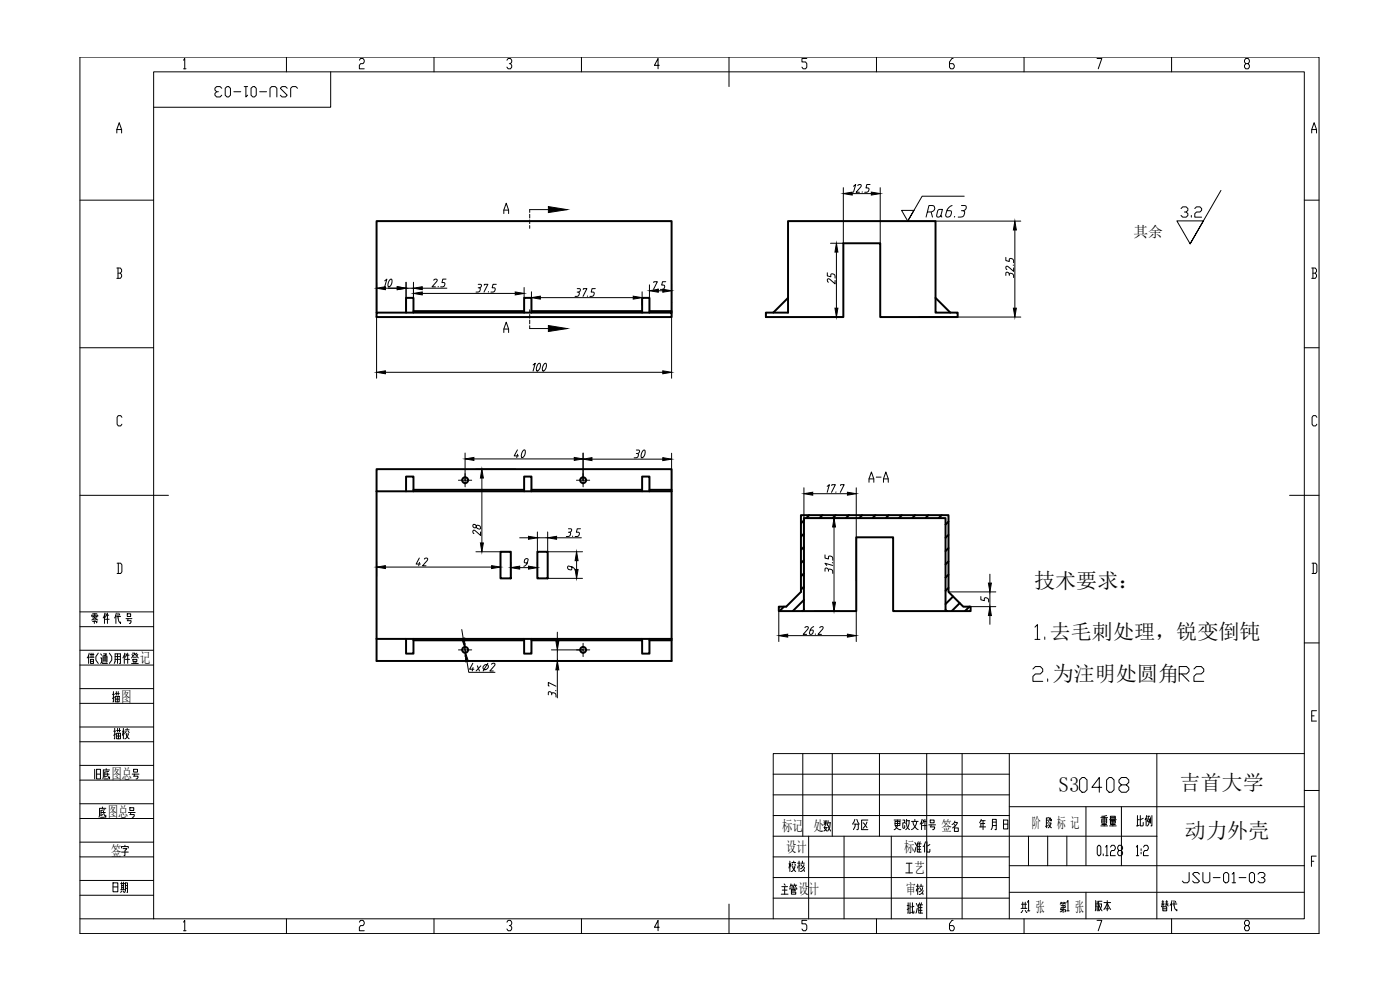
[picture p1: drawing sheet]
<svg xmlns="http://www.w3.org/2000/svg" width="420mm" height="297mm" viewBox="0 0 420 297" stroke-linecap="round" stroke-linejoin="round" font-family="sans-serif">
<!-- layer: 5 -->
<g fill="none" stroke="#000" stroke-width=".3">
<path d="M86 17.1v4.5M130.2 17.1v4.5M174.5 17.1v4.5M218.8 17.1v8.9M263 17.1v4.5M307.3 17.1v4.5M351.6 17.1v4.5M99.2 21.6v10.6h-53.1M24 60.1h22.1M391.4 60.1h4.5M24 104.3h22.1M391.4 104.3h4.5"/>
<path d="M24 148.6h26.6M387 148.6h8.9M391.4 192.9h4.5M391.4 226.1h-159.3v49.6M391.4 237.2h4.5M24 275.7h367.4v-254.1h-345.3v254.1M86 275.7v4.4M130.2 275.7v4.4M174.5 275.7v4.4M218.8 271.3v8.8M263 275.7v4.4M307.3 275.7v4.4"/>
<path d="M351.6 275.7v4.4"/>
</g>
<!-- layer: 9 -->
<path d="M24 17.1h371.9v263h-371.9z" fill="none" stroke="#000" stroke-width=".3"/>
<!-- layer: 10 -->
<g fill="none" stroke="#000" stroke-width=".3">
<path d="M55.1 18.1l.3-.5v3M107.9 18.1l.3-.5h.8l.3 .5v.5l-.3 .5h-.8l-.3 .5v1h1.4M152.1 18.1l.4-.5h.7l.4 .5v.5l-.4 .5h-.3M153.2 19.1l.4 .5v.5l-.4 .5h-.7l-.4-.5M197.9 19.6h-1.5l1.1-2v3M242.1 17.6h-1.4v1h1.1l.3 .5v1l-.3 .5h-.8l-.3-.5M286 17.6h-.3l-.7 1v1.5l.3 .5h.7l.4-.5v-.5l-.4-.5h-1M329.2 17.6h1.5l-1.1 3M373.9 19.1l-.4-.5v-.5l.4-.5h.7l.4 .5v.5l-.4 .5h-.7l-.4 .5v.5l.4 .5h.7l.4-.5v-.5l-.4-.5M35.1 39.9v-1l.7-2.1 .7 2.1v1M35.1 38.9h1.4M55.1 20.6h.7"/>
<path d="M393.7 39.9v-1l.7-2.1 .7 2.1v1M393.7 38.9h1.4M35.1 80.4h1l.4 .5v.6l-.4 .5M35.4 82h.7l.4 .5v.5l-.4 .5h-1M35.4 80.4v3.1M393.7 80.4h1l.4 .5v.6l-.4 .5M394 82h.7l.4 .5v.5l-.4 .5h-1M394 80.4v3.1M36.6 125.2l-.4-.5h-.7l-.4 .5v2.1l.4 .5h.7l.4-.5M395.2 125.2l-.3-.5h-.8l-.3 .5v2.1l.3 .5h.8l.3-.5M139.6 142.1v2h-2M141.6 144.1h-2v2"/>
<path d="M175 142.1v2h-2M177 144.1h-2v2M35.1 169h1.1l.4 .5v2.1l-.4 .5h-1.1M35.5 169v3.1M393.8 169h1.1l.3 .5v2.1l-.3 .5h-1.1M394.1 169v3.1M24 199.5h22.1M24 195.1h22.1M24 188h22.1M24 183.6h22.1M26.6 196.6v2.5M26.7 196l-.5 1.4"/>
<path d="M26.9 197.2h1.3M27 196.4h1.2M27.2 197.8h.9v1.3h-.9zM27.2 198.4h.9M27.3 196v1.2M27.5 186l.6-.2 .3-.6 .4 .6 .5 .2M27.5 185v-.4h1.8v.4M27.8 186.4h1.3l-.2 .4M27.8 185.4h.3M27.8 185h.4M27.8 184.2h1.3M27.9 196v1.2"/>
<path d="M28.2 186h.5M28.3 186.4v.7M28.4 184.2v1M28.7 185h.4M28.8 185.4h.3M29.5 196l-.7 1v1l.7 1.1M30.2 197.4h.3v1.3l-.3 .4M30.2 196.2l.3 .4M30.5 198.7l.3 .4h1.4M30.9 198.7v-1.9h1.2l-.2 1.9M30.9 197.4h1.2M30.9 198h1.2"/>
<path d="M31.1 196.2h.8l-.4 .6v1.9M31.4 184.6v2.5M31.4 196.6l.1 .2M31.5 183.9l-.5 1.5M31.6 185.8h1.2M31.9 184.6l-.3 .6M31.9 184.2v.4h.7M32.2 183.9v3.2M32.8 196l.7 1v1l-.7 1.1M34.3 199.1l.3-.7v-2.2h1.5v2.9h-.2M34.6 197.8h1.5M34.6 197h1.5"/>
<path d="M34.8 184.6v2.5M34.9 183.9l-.5 1.5M35 185h1.2M35.3 196.2v2.9M35.4 183.9l.3 2.5 .5 .7v-.5M35.8 184.2l.1 .4M37.3 196.6v2.5M37.5 196l-.6 1.4M37.6 197.8h1.3M37.8 185.6h1.8M37.9 196.6l-.3 .6M37.9 196.2v.4h.8"/>
<path d="M38.2 184.2h1v.8h-1zM38.2 186.2h1.1l-.2 .9h-.3M38.3 196v3.1M38.4 185.6l-.1 .6M39.5 199.1h2M39.6 196.4l.3 .4M39.8 196h.7v.2l-1 1.2M39.9 197.8h1.2v.6h-1.2zM40.1 197.2h.8M40.2 198.4v.7M40.5 196.2l1 1.2M40.8 198.4v.7"/>
<path d="M41.1 196l-.3 .4M41.3 196.4l-.2 .4M139.6 193v2h-2M141.6 195h-2v2M175 193v2h-2M177 195h-2v2M24 211h22.1M24 206.6h22.1M24 218.1h22.1M393.7 214.8h.7M395.1 213.2h-1.4v3.2h1.4M24 222.6h22.1"/>
<path d="M24 234.1h22.1M24 229.6h22.1M232.1 232.3h70.8M232.1 238.5h70.8M240.9 226.1v24.8M249.8 226.1v24.8M263.9 226.1v24.8M278.1 226.1v49.6M288.7 226.1v49.6M302.9 226.1v49.6M347.2 226.1v49.6M24 245.6h22.1"/>
<path d="M24 241.2h22.1M24 257.1h22.1M24 252.7h22.1M36.5 254.4v-.4h2v.4M36.5 255.7h2M36.9 254.6h1.2l-.6 .7v1.4h-.3M37.5 253.6v.4M232.1 257.1h70.8M232.1 244.7h70.8M232.1 250.9h115.1M242.7 250.9v24.8M247.3 246.9h.8"/>
<path d="M247.3 248.3h1M247.3 246.2l.1 .3M247.6 247.9l-.2 .6 .7 .9M247.7 246.2v1.5M248 247.3l-.3-.4-.4 .6M248 248.3l-.2 .6-.5 .5M248.1 246.2l-.1 .3M248.6 247.7l.7 1.7M248.6 246.9h.7M248.6 246.2l-.3 1.5M249.2 246.9l-.2 1.4-.6 1.1M253.3 250.9v24.8"/>
<path d="M267.5 250.9v24.8M286.4 246.8h.9v.2l-.6 .8-.8 .6M286.4 248.4h1.2v1.1h-1.2zM286.4 247.4l.3 .4M286.6 246.3l-.4 .9-.5 .2M294 248.1h1.8M294.4 246.2h1.3M294.5 245.8l-.5 1.1M295 246.2v2.7M295.5 247.1h-1.1v1M297.5 248.9l.3-1v-2.1h1.2v3.1h-.4M297.8 246.7h1.2"/>
<path d="M297.8 247.7h1.2M301.2 246h1.3v2.7h-1.3zM301.2 247.3h1.3M302.9 242h88.5M302.9 259.7h88.5M314 246.1h.5M314 246.9h.5M314.5 247.7l-.7 .2M314.7 245.3l-.7 .2v2.9M314.8 246.9h.6v.2l-.3 .8-.6 .5M314.8 247.3l.8 1.1M315.6 245.9v.4h-.3v-.8h-.4l-.2 1"/>
<path d="M325.9 242v17.7M329.7 253.6h.3l.4 .6v2l-.4 .5h-.3l-.4-.5v-2zM331.1 256.2v.5M331.8 254.2l.4-.6v3.1M331.8 256.7h.8M333.3 254.2l.3-.6h.8l.3 .6v.5l-.3 .5h-.8l-.3 .5v1h1.4M335.8 255.2l-.4-.5v-.5l.4-.6h.7l.4 .6v.5l-.4 .5h-.7l-.4 .5v.5l.4 .5h.7l.4-.5v-.5l-.4-.5M336.6 242v17.7M341 254.2l.4-.6v3.1M341 256.7h.7M342.5 254.7v.5M342.5 255.7v.5"/>
<path d="M343.2 254.2l.3-.6h.8l.3 .6v.5l-.3 .5h-.8l-.3 .5v1h1.4M393.6 258.4h.7M395 256.9h-1.4v3.1M24 264.2h22.1M24 268.6h22.1M55.1 276.7l.3-.6v3.2M55.1 279.3h.7M107.9 276.7l.3-.6h.8l.3 .6v.5l-.3 .5h-.8l-.3 .5v1.1h1.4M152.1 276.7l.4-.6h.7l.4 .6v.5l-.4 .5h-.3M153.2 277.7l.4 .5v.5l-.4 .6h-.7l-.4-.6M197.9 278.2h-1.5l1.1-2.1v3.2M232.1 263.3h70.8"/>
<path d="M232.1 269.5h70.8M234.5 268.3h2M234.6 266h1.8M234.8 267.1h1.4M235.3 265.2l.3 .4M235.5 266v2.3M237.1 266.9v-.4h2v.4M237.4 265.2l-.3 .8M237.4 265.6h.5M237.5 267.3h1.2v-.4h-1.2v1.4h1.3v-.6h-1.3M237.7 265.6l.1 .4M238.1 266.2v.3"/>
<path d="M238.4 265.2l-.3 .8M238.4 265.6h.7M238.7 265.6l.1 .4M242.1 276.1h-1.4v1.1h1.1l.3 .5v1l-.3 .6h-.8l-.3-.6M275 265.9h.7M275.1 266.7l-.1 .7M275.4 265.3v3.1M275.6 266.5l.1 .2M276 266.3l.4 .6M276 265.9h1M276.4 265.3v.6M276.9 266.3a1.21 1.21 0 0 1-1 1.3"/>
<path d="M277 267.2a1.19 1.19 0 0 1-1.1 1.2M286 276.1h-.3l-.7 1.1v1.5l.3 .6h.7l.4-.6v-.5l-.4-.5h-1M302.9 267.7h88.5M329.2 276.1h1.5l-1.1 3.2M373.9 277.7l-.4-.5v-.5l.4-.6h.7l.4 .6v.5l-.4 .5h-.7l-.4 .5v.5l.4 .6h.7l.4-.6v-.5l-.4-.5"/>
</g>
<!-- layer: SLD-0 -->
<path d="M308.7 250.9v8.8M314.4 250.9v8.8M320.2 250.9v8.8" fill="none" stroke="#000" stroke-width=".3"/>
<!-- layer: 0 -->
<g fill="none" stroke="#000" stroke-width=".59">
<path d="M236.5 66.3h44.3v27.5h6.6v1.3h-23.2v-22.1h-11.1v22.1h-23.2v-1.3h6.6zM113 93.8h88.6v1.3h-88.6zM121.9 93.8v-4.4h2.2v4.4M124.1 93.4h33.2M157.3 93.8v-4.4h2.2v4.4M159.5 93.4h33.2M192.7 93.8v-4.4h2.2v4.4M194.9 93.4h6.7v.4M201.6 93.4v-27.1h-88.6v27.5M236.5 89.4l-4.4 4.4M280.8 89.4l4.4 4.4M113 147.4h88.6"/>
<path d="M113 147.4v50.9h88.6v-6.2M121.9 147.4v-4.4h2.2v4.4M124.1 147h33.2M157.3 147.4v-4.4h2.2v4.4M159.5 147h33.2M192.7 147.4v-4.4h2.2v4.4M194.9 147h6.7v.4M201.6 147v-6.2h-88.6v6.6M201.6 147.4v44.3M240.4 154.6h44.3v23l4.4 4.4h2.2v1.4h-23.3v-22.2h-11v22.2h-23.3v-1.4h2.3l4.4-4.4zM150.2 165.6h3.1v7.9h-3.1zM161.3 165.6h3.1v7.9h-3.1z"/>
<path d="M113 191.7h88.6M121.9 191.7v4.4h2.2v-4.4M124.1 192.1h33.2M157.3 191.7v4.4h2.2v-4.4M159.5 192.1h33.2M192.7 191.7v4.4h2.2v-4.4M201.6 191.7v.4h-6.7M240.8 183.3l.5-.4v-27.4h42.5v27.4l.4 .4"/>
<circle cx="139.6" cy="144.1" r=".88"/>
<circle cx="175" cy="144.1" r=".88"/>
<circle cx="139.6" cy="195" r=".88"/>
<circle cx="175" cy="195" r=".88"/>
</g>
<g fill="none" stroke="#000" stroke-width=".3">
<path d="M151.2 64.1v-1.1l.7-2 .7 2v1.1M151.2 63h1.4M159 64.3v1.1M159 66v1.1M159 67.7v.8M170.2 62.9h-11.2v.8M151.2 99.8v-1.1l.7-2 .7 2v1.1M151.2 98.7h1.4M159 92.9v.9M159 94.4v1.1M159 96v1.2M159 97.7v.9h11.2"/>
<path d="M310.6 188.2l.7-.8v4.4M310.6 191.8h1.5M313.5 191.1v.7M310 200.7l.7-.7h1.5l.7 .7v.8l-.7 .7h-1.5l-.7 .8v1.4h2.9M314.4 203.7v.7M353.9 202.2h2.2l.7-.7v-.8l-.7-.7h-2.2v4.4M354.6 202.2l2.2 2.2M358.3 200.7l.8-.7h1.4l.8 .7v.8l-.8 .7h-1.4l-.8 .8v1.4h3"/>
</g>
<path d="M164.6 62l5.6 .9-5.6 .9zM164.6 97.7l5.6 .9-5.6 .9z" fill="#000" stroke="#000" stroke-width=".3"/>
<!-- layer: 10 -->
<g fill="none" stroke="#000" stroke-width=".59">
<path d="M241.3 156.2l-.9 .8M242.9 154.6l-.9 .9M246.8 154.6l-.9 .9M250.8 154.6l-.9 .9M254.8 154.6l-.9 .9M258.7 154.6l-.8 .9M262.7 154.6l-.9 .9M266.7 154.6l-.9 .9M270.7 154.6l-.9 .9M274.6 154.6l-.8 .9M278.6 154.6l-.9 .9M282.6 154.6l-.9 .9"/>
<path d="M284.7 156.5l-.9 .9M241.3 160.1l-.9 .9M241.3 164.1l-.9 .9M241.3 168.1l-.9 .9M241.3 172l-.9 .9M241.3 176l-.9 .9M284.7 160.5l-.9 .9M284.7 164.5l-.9 .8M284.7 168.4l-.9 .9M284.7 172.4l-.9 .9M284.7 176.4l-.9 .9M286 179l-2.2 2.2"/>
<path d="M235.3 182l-1.4 1.4M241.3 180l-3.4 3.4M288 181l-2.4 2.4M290.9 182l-1.3 1.4"/>
</g>
<g fill="none" stroke="#000" stroke-width=".3">
<path d="M253.1 56.3v16.7h-3.9M255.8 58.1h5.7M256.1 55.9l.7-.5-.7 2.3M257.4 55.7l.5-.3 .6 .2-.2 .5-1.4 1.6h1M258.8 57.6l-.1 .1M261.1 55.4h-1l-.2 1h.6l.3 .5-.5 .7-.8 .1M264.2 56.3v16.7M289.4 58.9h-12.7l-4.3 7.4 1.9-3.2h-3.7l1.8 3.2M366.4 57.1l-9.2 16.1 4-6.9h-8l4 6.9M251 75.6v16.9M280.8 66.3h25.6M301.9 77.2v1l1 .3v-.7l.5-.3 .7 .5 .1 .8"/>
<path d="M304.1 79.5l.1 .1M304.6 69v23.5M113 84.7v9.1M113 95.1v18.4M115.5 84.3l.6-.6-.6 2.4M115.7 86.5h3.5M117.1 83.8l.2-.1a1.56 1.56 0 0 1-.4 2.3l-.2 .1a1.52 1.52 0 0 1 .4-2.3zM121.9 84.7v9.1M121.9 86.5h2.2M124.1 84.7v4.7M126.7 86.5h7.4M126.7 88h27.9"/>
<path d="M130.2 84.1l.5-.4 .5 .3-1.5 2.1h1M131.5 85.9v.2M133.9 83.7h-1l-.3 1.1h.7l.2 .5-.4 .7-.9 .1M143.5 86.3l.6 .2-.1 .8a.94 .94 0 0 1-1.1 .3M143.5 85.3h.7a.56 .56 0 0 1 .3 .7 .56 .56 0 0 1-.7 .3M145.3 85.6l.1-.3h1l-1.1 2.3M146.6 87.5l-.1 .1M148.9 85.3h-.9l-.3 1h.7l.2 .6-.4 .7h-.9M157.3 86.3v3.1M159.5 87.6v4M162.2 89.3h27.8M173.2 87.6l.6 .2-.1 .7-.3 .4h-.8"/>
<path d="M173.2 86.6h.7a.57 .57 0 0 1 .3 .7 .57 .57 0 0 1-.6 .3M175 86.9l.1-.3h1l-1.1 2.3M176.3 88.8v.1M178.7 86.6h-1l-.3 1h.7l.2 .5-.2 .6-1.1 .2M192.7 87.6v4M194.9 85.5v3.9M196.2 84.8v-.3h1.1l-1.2 2.3M197.5 86.7l-.1 .1M197.6 87.2h1.3M199.8 84.5h-1l-.2 1h.6l.3 .6-.5 .7h-.8M201.6 85.5v28M248.3 81.8v1l1 .2v-.6l.5-.2 .8 .4v.8"/>
<path d="M249.2 95.1h3.9M250.6 84.1v1.1l-1.5-1.4-.6-.2-.2 .5 .3 .6M275.8 95.1h30.6M302.9 82.6l.1-.6h.3a.94 .94 0 0 1 .9 1.3M302.9 82.3a.57 .57 0 0 0-.4-.6 .57 .57 0 0 0-.6 .2v.7M304.2 80.4v1l-2-1.5-.3 .2 .3 .8M115.7 111.7h83.2M160 109.5l.6-.5-.6 2.3M161.5 109.2l.4-.2a1.56 1.56 0 0 1-.4 2.3h-.2a1.5 1.5 0 0 1 .2-2.1zM163.4 109.2l.3-.2a1.57 1.57 0 0 1-.4 2.3h-.2a1.49 1.49 0 0 1 .3-2.1zM139.6 135.9v8.2M142.2 137.7h30.1"/>
<path d="M155.3 135l-1 1.8h1.3M155.3 136.3l-.2 1M157 135.2l.3-.2a1.55 1.55 0 0 1-.3 2.2l-.2 .1a1.47 1.47 0 0 1 .2-2.1zM175 135.9v8.2M177.7 137.8h21.2M191 136.1l.5 .1v.8a.94 .94 0 0 1-1.2 .4M191 135h.7a.56 .56 0 0 1 .2 .7 .56 .56 0 0 1-.6 .4M193 135.2l.3-.2a1.56 1.56 0 0 1-.4 2.3l-.2 .1a1.5 1.5 0 0 1 .3-2.2zM201.6 136v8.1M142.1 157.3a.59 .59 0 0 0 .2 1 .59 .59 0 0 0 .8-.6 .75 .75 0 0 1 .9 .1 .75 .75 0 0 1 .1 .9 1.03 1.03 0 0 1-1.3-1.1zM142.8 140.8h12M144.2 159.6v1l-2-1.5-.3 .5 .3 .5"/>
<path d="M144.6 143.4v19.5M161.3 159.6v6M164.4 159.6v6h10.4M170.6 159.7l.6 .1-.1 .8a.95 .95 0 0 1-1.1 .4M170.6 158.7h.7a.57 .57 0 0 1 .2 .6 .57 .57 0 0 1-.6 .4M174.2 158.7h-1l-.2 1h.6l.3 .5-.3 .6-1 .2M241.3 146.4v30M242.9 155.5h9.2M243.9 148.1h10.4M248.2 145.9l.7-.5-.7 2.3M249.6 145.7l.1-.3h1l-1.2 2.3M250.3 158.1v22.6"/>
<path d="M250.9 147.6l-.1 .1M252.3 145.7v-.3h1.1l-1.2 2.3M257 146.4v27.9M113 168.4v4.5M115.7 170.1h31.8M125.8 167.4l-.9 1.8h1.3M125.9 168.7l-.2 1.1M127.3 167.8l.8-.4 .3 .4-1.6 2h1.1M142.8 165.6h10.5M150.2 168.4v3.3M153.3 168.6v4.9M156 161.4h2.6"/>
<path d="M156 170.3h2.6M158.2 168.9l-.9-.2 .2-.8a.61 .61 0 0 1 1 0v.1a2.07 2.07 0 0 1-1.3 1.9M161.3 168.6v4.9M161.3 161.4h3.1M164.4 173.5h10.4M167 161.4h7.5M171.6 170.1l-.2 .9-.7-.1-.4-.8 .4-.3a2.05 2.05 0 0 1 2 1.3M171.9 160.9l-.1 .1M173 168.2v2.7M247.6 166.5v1l1 .2v-.6l.5-.3 .8 .5v.8M248.1 169.7l-.5-.7 2.3 .7M248.6 171.4l.2-.6 .7 .1a.94 .94 0 0 1 .4 1.1"/>
<path d="M248.6 171.1a.56 .56 0 0 0-.3-.6 .56 .56 0 0 0-.7 .2v.7M249.8 168.8l.1 .1M284.7 177.6h14.2M294.4 179v1l1 .2v-.6l.5-.3 .7 .5 .1 .8M297.1 172.3v2.6M297.1 177.6v4.4M138.6 188.9l.4 2.6M139.4 194.1l.3 1.8M140.2 198.5l.5 3.2h7.9M141.9 199l-1 1.8h1.3M143.3 199.8l.6 1.5M144.3 199.8l-1.4 1.5"/>
<path d="M145.2 199.8l.4-.4a.68 .68 0 0 1 1 .3 .68 .68 0 0 1-.4 1 .66 .66 0 0 1-1 .1 .66 .66 0 0 1 0-1zM146.4 199l-1.4 2.3M147.5 199.3l.5-.3 .6 .2-.2 .6-1.4 1.5h1M165.5 195h9.5M165.5 198.3h11.1M167.3 189.7v2.6M167.3 195v3.3M233.7 183.4v9.1M236.4 190.7h17.9M241.6 188.3l.5-.3 .5 .3-.2 .5-1.3 1.5h1M244.2 188l-.3 .1a2.16 2.16 0 0 0-.9 2.1l.2 .1a.77 .77 0 0 0 .8-.4 .77 .77 0 0 0-.2-.9h-.5M244.3 183.4h7.8"/>
<path d="M244.7 190.2v.1M246 188.3l.5-.3 .5 .3-.1 .5-1.4 1.5h1M257 183.4v9.1M289.1 182h9.8M297.1 184.7v2.6M142 200.3l-.3 1M164.8 205.8h-.2v-1l2.3 1.1M165.6 208.5l.1-.6 .8 .1a.94 .94 0 0 1 .4 1.1M165.6 208.2a.56 .56 0 0 0-.4-.6 .56 .56 0 0 0-.6 .2v.7M166.7 207.2h.2M167.3 201v8.4"/>
</g>
<g fill="#000" stroke="#000" stroke-width=".3">
<path d="M253.1 58.1l2.7-.5v.9zM261.5 57.6l2.7 .5-2.7 .4zM251 73l.5 2.6h-.9zM304.6 66.3l.4 2.7h-.9zM113 86.5l2.7-.5v.9zM119.2 86l2.7 .5-2.7 .4zM124.1 86.5l2.6-.5v.9zM124.1 88l2.6-.4v.9zM154.6 87.6l2.7 .4-2.7 .5zM159.5 89.3l2.7-.4v.9zM190 88.9l2.7 .4-2.7 .5zM194.9 87.2l2.7-.4v.9z"/>
<path d="M198.9 86.8l2.7 .4-2.7 .5zM250.6 92.5h.9l-.5 2.6zM304.1 92.5h.9l-.4 2.6zM113 111.7l2.7-.4v.8zM198.9 111.3l2.7 .4-2.7 .4zM139.6 137.7l2.6-.4v.8zM172.3 137.3l2.7 .4-2.7 .4zM175 137.8l2.7-.5v.9zM198.9 137.3l2.7 .5-2.7 .4zM144.6 140.8l.5 2.6h-.9zM241.3 148.1l2.6-.4v.9zM250.3 155.5l.4 2.6h-.8z"/>
<path d="M254.3 147.7l2.7 .4-2.7 .5zM113 170.1l2.7-.4v.9zM144.2 162.9h.9l-.5 2.7zM147.5 169.7l2.7 .4-2.7 .5zM153.3 170.3l2.7-.4v.9zM158.6 160.9l2.7 .5-2.7 .4zM158.6 169.9l2.7 .4-2.7 .5zM164.4 161.4l2.6-.5v.9zM173 165.6l.5 2.6h-.9zM172.6 170.9h.9l-.5 2.6zM296.6 174.9h.9l-.4 2.7zM138.6 191.6l.9-.2-.1 2.7z"/>
<path d="M139.7 195.9l.9 2.5-.9 .2zM166.8 192.3h.9l-.4 2.7zM233.7 190.7l2.7-.4v.9zM249.9 180.7h.8l-.4 2.7zM254.3 190.3l2.7 .4-2.7 .5zM297.1 182l.4 2.7h-.9zM167.3 198.3l.4 2.7h-.9z"/>
</g>
<text font-size="7.9" x="322.8" y="238.8">0408</text>
<text font-size="7.1" x="276.6" y="66.3">Ra6.3</text>
<g font-size="6.6">
<text x="63.1" y="30.3">JSU-01-03</text>
<text x="353.1" y="66.3">3.2</text>
<text x="259.6" y="146">A-A</text>
<text x="32.8" y="223">描校</text>
<text x="27.2" y="234.9">旧底图总号号</text>
<text x="28.6" y="246.6">底图总号号</text>
<text x="254.7" y="250.1">分区</text>
<text x="267.1" y="250.1">更改文件号</text>
<text x="329.1" y="249.1">重量</text>
<text x="339.7" y="249.1">比例</text>
<text x="273" y="256.8">准化</text>
<text x="235.7" y="262.8">校核</text>
<text x="32.8" y="269.2">日期</text>
<text x="270.9" y="275.2">批准</text>
<text x="327.4" y="274.5">版本</text>
<text x="347.5" y="274.5">替代</text>
</g>
<g font-size="6.3">
<text x="310.3" y="176.3">技术要求：</text>
<text x="315" y="191.8">去毛刺处理，锐变倒钝</text>
<text x="315.9" y="204.4">为注明处圆角</text>
<text x="317.7" y="237.7">S3</text>
<text x="354" y="237">吉首大学</text>
<text x="355.6" y="251.4">动力外壳</text>
</g>
<text font-size="6.2" x="353.5" y="266">JSU-01-03</text>
<g font-size="5.3">
<text x="36.7" y="211.7" transform="rotate(-90 36.7 211.7)">描图</text>
<text x="274.8" y="263.2" transform="rotate(-90 274.8 263.2)">工艺</text>
</g>
<g font-size="4.9">
<text x="309" y="275.2" transform="rotate(-90 309 275.2)">共 张</text>
<text x="320.7" y="275.2" transform="rotate(-90 320.7 275.2)">第 张</text>
</g>
<g font-size="4.4">
<text x="340.2" y="71.1">其余</text>
<text x="42.1" y="199.1">记</text>
<text x="36.4" y="210.6">图</text>
<text x="33.5" y="233.7">图总</text>
<text x="32.3" y="245.2">图总</text>
<text x="234.7" y="249.5">标记</text>
<text x="244.2" y="249.4">处</text>
<text x="282.6" y="249.5">签</text>
<text x="309.7" y="248.4">阶</text>
<text x="317.2" y="248.4">标 记</text>
<text x="33.4" y="256.7">签</text>
<text x="236" y="255.6">设计</text>
<text x="271.3" y="255.7">标</text>
<text x="274.4" y="261.9">艺</text>
<text x="239.7" y="268.3">设计</text>
<text x="271.9" y="268.4">审</text>
<text x="310.9" y="273.8">张</text>
<text x="322.7" y="273.8">张</text>
</g>
</svg>
